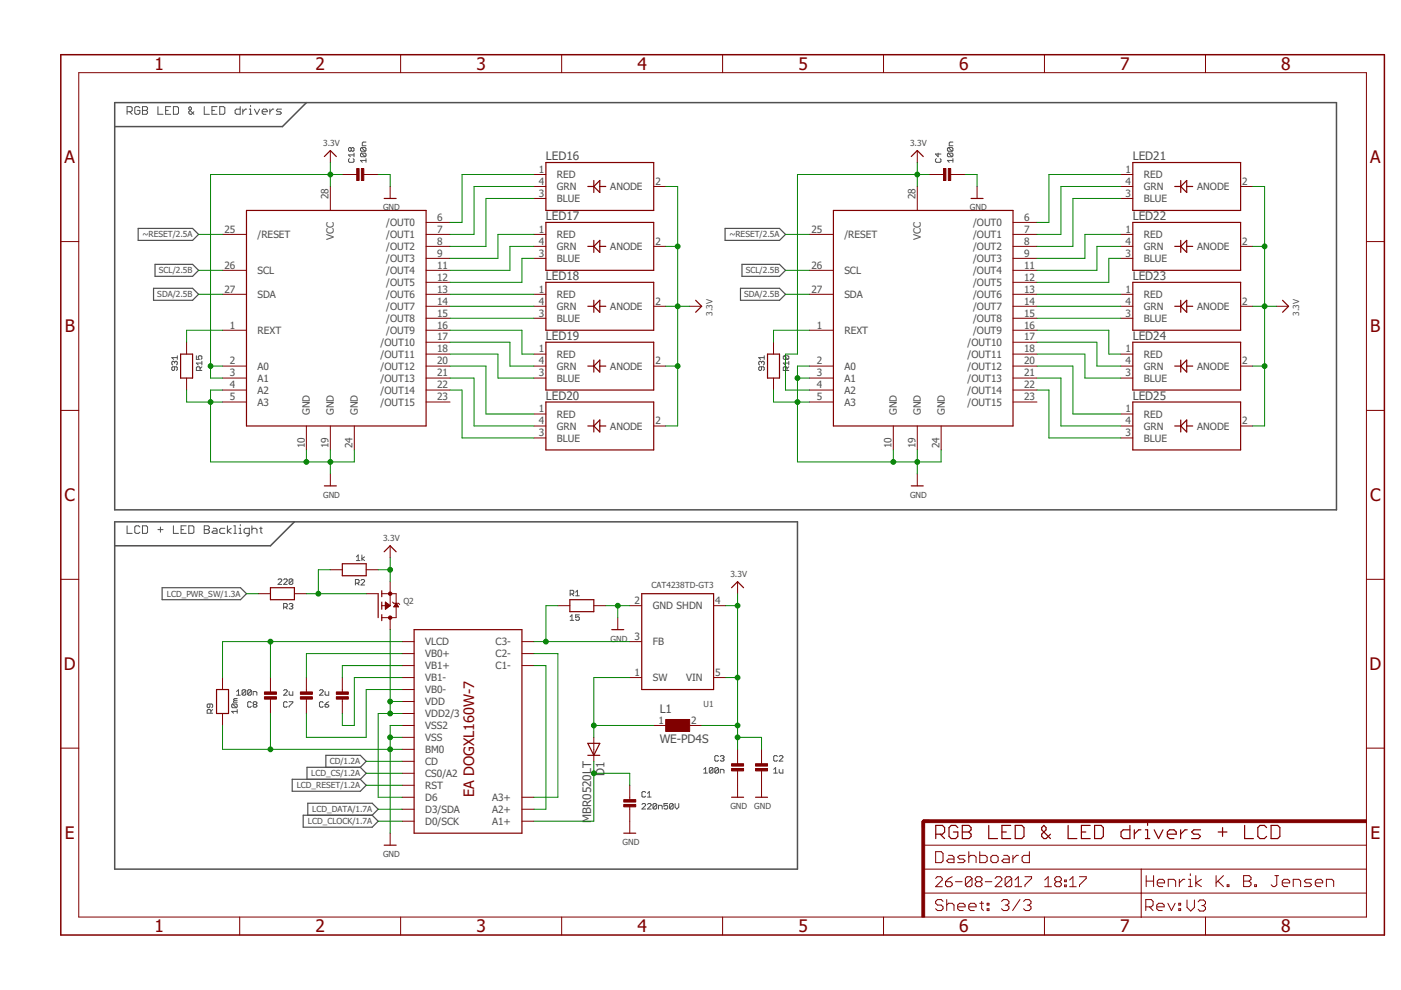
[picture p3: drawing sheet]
<svg xmlns="http://www.w3.org/2000/svg" width="297mm" height="210mm" viewBox="0 0 297 210" stroke-linecap="round" stroke-linejoin="round" font-family="sans-serif">
<path d="M24.3 21.8h259.1v86.3h-259.1zM65 21.8l-5.1 5h-35.6M24.3 110.6h144.8v73.7h-144.8zM62.4 110.6l-5.1 5.1h-33" fill="none" stroke="#505050" stroke-width=".32"/>
<g fill="none" stroke="#505050" stroke-width=".21">
<path d="M26.9 23.7h.8l.3-.3v-.5l-.3-.3h-.8v1.6M27.5 23.7l.5 .5M29.7 22.9l-.3-.3h-.5l-.3 .3v1.1l.3 .2h.5l.3-.2v-.6h-.6M30.2 22.6h.8l.3 .3v.2l-.3 .3 .3 .3v.3l-.3 .2h-.8zM30.2 23.4h.8M33.5 22.6v1.6h1.1M35.1 23.4h.6M36.2 22.6h-1.1v1.6h1.1M36.8 22.6h.8l.2 .3v1.1l-.2 .2h-.8zM41.1 23.7l-.5 .5h-.3l-.3-.2v-.3l.6-.6v-.2l-.3-.3-.3 .3v.2l1.1 1.1M43.3 22.6v1.6h1.1M44.9 23.4h.6"/>
<path d="M46 22.6h-1.1v1.6h1.1M46.6 22.6h.8l.3 .3v1.1l-.3 .2h-.8zM50.9 22.6v1.6h-.8l-.3-.2v-.6l.3-.3h.8M51.5 23.1v1.1M52.3 23.1h-.3l-.5 .6M52.9 24.2h.5M52.9 23.1h.2v1.1M53.1 22.3v.3M53.9 23.1l.6 1.1 .5-1.1M55.6 23.7h1.1v-.3l-.3-.3h-.5l-.3 .3v.6l.3 .2h.5M57.2 23.1v1.1M58 23.1h-.2l-.6 .6"/>
<path d="M59.7 23.1h-.9l-.2 .3 .2 .3h.6l.3 .3-.3 .2h-.8M74.1 33.6l-.2 .2v.4l.2 .2h.8l.2-.2v-.4l-.2-.2M74.5 31.5l-.2-.2-.4 .2v.4l.2 .2 .4-.2M74.5 31.5l.2-.2 .4 .2v.4l-.2 .2-.4-.2M74.5 31.5v.4M75.1 32.5v.7M75.1 32.9h-1.2l.4 .3M76.6 31.3h.8l.2 .2v.4l-.2 .2M76.6 32.5h.8l.2 .2v.3l-.2 .2M76.6 32.5l-.2 .2v.3l.2 .2h.8M76.6 31.3l-.2 .2v.4l.2 .2h.8M76.6 32.5l.8 .7"/>
<path d="M76.6 31.3l.8 .8M77.6 34h-1.2l.4 .4M77.6 33.6v.8M77.6 30.1h-.6l-.2 .2v.6h.8M198.5 33.6l-.2 .2v.4l.2 .2h.8l.2-.2v-.4l-.2-.2M198.9 32.5v.7l-.6-.5h1.2M201.1 32.5l-.2 .2v.3l.2 .2h.7M201.1 32.5h.7l.2 .2v.3l-.2 .2M201.1 31.3l-.2 .2v.4l.2 .2h.7M201.1 31.3h.7l.2 .2v.4l-.2 .2M201.1 32.5l.7 .7M201.1 31.3l.7 .8"/>
<path d="M202 34h-1.1l.4 .4M202 30.1h-.6l-.1 .2v.6h.7M202 33.6v.8M37 77.8v.6l-.2 .1-.4-.1v-.4l.2-.2h.8l.2 .2v.4l-.2 .1M37 76.8l.2-.2 .4 .2v.4l-.2 .2M37 76.8l-.2-.2-.4 .2v.4l.2 .2M37 76.8v.2M37.6 75.4v.8M37.6 75.8h-1.2l.4 .4M41.6 75.4v.8h.6l-.2-.4 .2-.4h.4l.2 .2v.4l-.2 .2M42.4 78.5v-.5l-.2-.2h-.4l-.2 .2v.5h1.2M42.8 77.8l-.4 .3"/>
<path d="M42.8 77h-1.2l.4 .4M42.8 76.6v.8M161.5 77.8v.6l-.2 .1-.4-.1v-.4l.2-.2h.7l.2 .2v.4l-.2 .1M161.5 76.8l-.2-.2-.4 .2v.4l.2 .2M161.5 76.8l.1-.2 .4 .2v.4l-.2 .2M161.5 76.8v.2M162 75.8h-1.1l.4 .4M162 75.4v.8M166.3 75.4l-.2 .2v.4l.2 .2h.7M166.3 75.4h.7l.2 .2v.4l-.2 .2M166.3 75.4l.7 .8M166.9 78.5v-.5l-.2-.2h-.4l-.2 .2v.5h1.1"/>
<path d="M167.2 77h-1.1l.4 .4M167.2 77.8l-.3 .3M167.2 76.6v.8M26.9 111.5v1.6h1.1M29.7 111.7l-.3-.2h-.5l-.3 .2v1.1l.3 .3h.5l.3-.3M30.2 111.5h.8l.3 .2v1.1l-.3 .3h-.8zM33.5 112.3h1.1M34 111.7v1.1M36.8 111.5v1.6h1M38.4 112.3h.5M39.5 111.5h-1.1v1.6h1.1M40 111.5h.9l.2 .2v1.1l-.2 .3h-.9z"/>
<path d="M43.3 111.5h.8l.3 .2v.3l-.3 .3 .3 .3v.2l-.3 .3h-.8zM43.3 112.3h.8M45.2 112h.6l.2 .3v.8h-.8l-.3-.3 .3-.2h.8M47.7 112h-.9l-.2 .3v.5l.2 .3h.9M48.2 111.5v1.6M49 112l-.8 .6 .8 .5M49.6 111.5h.2v1.6M49.6 113.1h.5M50.7 112h.2v1.1M50.7 113.1h.5M50.9 111.2v.3M52.9 113.1h-.9l-.2-.3v-.5l.2-.3h.9v1.4l-.3 .2h-.3"/>
<path d="M53.4 112.3l.3-.3h.5l.3 .3v.8M53.4 111.5v1.6M55 112h.6M55.3 111.7v1.1l.3 .3M75.6 118.1l.3-.4v1.2M75.6 118.9h.7M76.7 117.7v1.2M77.3 118.1l-.6 .3 .6 .5M58.9 122.9l.3-.2h.3l.2 .2v.2l-.8 .8h.8M60.1 122.9l.2-.2h.4l.2 .2v.2l-.8 .8h.8M60.1 128.7h.6l.2-.2v-.4l-.2-.1h-.6v1.1M60.5 128.7l.4 .4"/>
<path d="M61.3 128.1l.2-.1h.4l.2 .1-.2 .4M61.7 128.5h.2M61.9 128.5l.2 .2-.2 .4h-.4l-.2-.2M62.1 122.9l-.2-.2h-.4l-.2 .2v.8M62.1 122.9v.8l-.2 .2h-.4l-.2-.2M62.1 122.9l-.8 .8M75.4 123.7h.5l.2-.2v-.4l-.2-.2h-.5v1.1M75.8 123.7l.3 .3M76.5 123.1l.2-.2h.4l.2 .2v.2l-.8 .7h.8M120.9 130.8l.4-.4v1.1M120.9 131.5h.7M120.9 125.9h.6l.1-.1v-.5l-.1-.1h-.6v1.1"/>
<path d="M121.3 125.9l.3 .4M122 125.6l.4-.4v1.1M122 126.3h.8M122.8 130.4h-.8v.6l.4-.2 .4 .2v.3l-.2 .2h-.4l-.2-.2M44.5 149.3v.6l-.2 .2-.4-.2v-.4l.2-.2h.8l.2 .2v.4l-.2 .2M44.7 151.2v-.6l-.2-.2h-.4l-.2 .2v.6h1.2M45.1 150.4l-.4 .4M49.3 149.3h.8l.2 .2v.4l-.2 .2M49.3 149.3l-.2 .2v.4l.2 .2h.8M49.3 149.3l.8 .8M49.7 148.5l-.2 .4h.8M49.7 148.5h.6"/>
<path d="M50.2 147.4h.7M50.2 146.6l.4-.4v1.2M50.3 150.8h-1.2l.4 .4M50.3 150.4v.8M50.3 148.1h-.6l-.2 .2 .2 .2M52.1 146.4v.8l-.2 .2h-.4l-.2-.2M52.1 146.4l-.2-.2h-.4l-.2 .2v.8M52.1 146.4l-.8 .8M53.3 146.4v.8l-.2 .2h-.4l-.2-.2M53.3 146.4l-.2-.2h-.4l-.2 .2v.8M53.3 149l-.2-.2h-.4l-.2 .2v.8l.2 .1h.4l.2-.1M53.3 146.4l-.8 .8"/>
<path d="M53.7 147.4v-.8h.6l.2 .2v.6M53.9 149.4l-.2-.2 .2-.4h.4l.2 .2-.2 .4M53.9 149.4l-.2 .2 .2 .3h.4l.2-.1-.2-.4M53.9 149.4h.4M60.1 146.4l.2-.2h.4l.2 .2v.2l-.8 .8h.8M60.9 149l-.2-.2h-.4l-.2 .2v.8l.2 .1h.4l.2-.1M61.3 146.6v.6l.2 .2h.6v-.8M61.3 148.8h.8v.2l-.8 .8v.1M67.7 146.4l.2-.2h.4l.2 .2v.2l-.8 .8h.8M68.5 149l-.2-.2h-.4l-.2 .2v.8l.2 .1h.4l.2-.1M68.9 146.6v.6l.2 .2h.6v-.8M68.9 149.4h.6l.2 .4-.2 .1h-.4l-.2-.1z"/>
<path d="M69.7 148.8l-.8 .6M136.1 170.6l.2-.2h.4l.2 .2v.2l-.8 .7h.8M136.9 168l-.2-.2h-.4l-.2 .2v.8l.2 .2h.4l.2-.2M137.3 170.6l.2-.2h.4l.1 .2v.2l-.7 .7h.7M137.3 169h.7M137.3 168.2l.4-.4v1.2M139.2 170.6v.7l-.2 .2h-.4l-.1-.2M139.2 170.6l-.2-.2h-.4l-.1 .2v.7M139.2 170.6l-.7 .7M139.6 171.5v-.7h.6l.2 .1v.6M141.6 170.4h-.8v.5l.4-.1 .4 .1v.4l-.2 .2h-.4l-.2-.2M142.7 170.6v.7l-.2 .2h-.3l-.2-.2"/>
<path d="M142.7 170.6l-.2-.2h-.3l-.2 .2v.7M142.7 170.6l-.7 .7M143.1 170.4v.7l.4 .4 .4-.4v-.7M149.2 163.9h.8M149.2 163.1l.4-.3v1.1M151.2 162.9v.8l-.2 .2h-.4l-.2-.2M151.2 162.9l-.2-.1h-.4l-.2 .1v.8M151.2 162.9l-.8 .8M152.3 162.9v.8l-.2 .2h-.4l-.1-.2M152.3 162.9l-.2-.1h-.4l-.1 .1v.8M152.3 160.4l-.2-.2h-.4l-.1 .2v.8l.1 .2h.4l.2-.2M152.3 162.9l-.7 .8"/>
<path d="M152.7 160.4l.2-.2h.4l.2 .2-.2 .4M152.7 163.9v-.8h.6l.2 .2v.6M153.1 160.8h.2M153.3 160.8l.2 .2-.2 .4h-.4l-.2-.2M164 163.1l.4-.3v1.1M164 163.9h.8M164.8 160.4l-.2-.2h-.4l-.2 .2v.8l.2 .2h.4l.2-.2M165.2 163.1v.6l.2 .2h.6v-.8M165.2 160.4l.2-.2h.4l.2 .2v.2l-.8 .8h.8"/>
</g>
<g fill="none" stroke="#505050" stroke-width=".25">
<path d="M29.3 48.4h11.5l1.3 1.3-1.3 1.3h-11.5zM32.9 56h7.9l1.3 1.3-1.3 1.3h-7.9zM153.7 48.4h11.6l1.2 1.3-1.2 1.3h-11.6zM157.3 56h8l1.2 1.3-1.2 1.3h-8zM32.6 61.1h8.2l1.3 1.3-1.3 1.3h-8.2zM157 61.1h8.3l1.2 1.3-1.2 1.3h-8.3zM34.4 124.6h16.6l1.3 1.3-1.3 1.2h-16.6zM62 165.2h14.4l1.2 1.3-1.2 1.3h-14.4zM64.3 172.8h14.6l1.3 1.3-1.3 1.3h-14.6zM65.3 172.8v-2.5h13.6l1.3 1.3-1.3 1.2M69.1 162.7v-2.6h7.3l1.2 1.3-1.2 1.3M76.4 162.7h-11.3v2.5"/>
<path d="M76.4 162.7l1.2 1.3-1.2 1.2"/>
</g>
<g fill="none" stroke="#800000" stroke-width=".25">
<path d="M68.8 33.2l1.2-1.3 1.3 1.3M115.7 34.5h22.9v10.1h-22.9zM124.6 39.5h1.3M125.9 38.3v2.5M127.2 38.3v2.5l-1.3-1.3zM127.2 39.5h1.2M193.2 33.2l1.3-1.3 1.2 1.3M240.2 34.5h22.8v10.1h-22.8zM249.1 39.5h1.2M250.3 38.3v2.5M251.6 39.5h1.3M251.6 38.3v2.5l-1.3-1.3z"/>
<path d="M52.3 44.6h38v45.7h-38zM81.4 42.1h2.6M115.7 47.2h22.9v10.1h-22.9zM115.7 59.9h22.9v10.1h-22.9zM124.6 52.2h1.3M125.9 51v2.5M125.9 52.2l1.3-1.2v2.5zM127.2 52.2h1.2M176.7 44.6h38.1v45.7h-38.1zM205.9 42.1h2.5M240.2 47.2h22.8v10.1h-22.8zM240.2 59.9h22.8v10.1h-22.8z"/>
<path d="M249.1 52.2h1.2M250.3 51v2.5M250.3 52.2l1.3-1.2v2.5zM251.6 52.2h1.3M38.3 75.1h2.5v5.1h-2.5zM115.7 72.6h22.9v10.1h-22.9zM124.6 64.9h1.3M124.6 77.6h1.3M125.9 63.7v2.5M125.9 76.3v2.6M125.9 64.9l1.3-1.2v2.5zM125.9 77.6l1.3-1.3v2.6z"/>
<path d="M127.2 64.9h1.2M127.2 77.6h1.2M147.5 63.7l1.3 1.2-1.3 1.3M162.7 75.1h2.6v5.1h-2.6zM240.2 72.6h22.8v10.1h-22.8zM249.1 64.9h1.2M249.1 77.6h1.2M250.3 63.7v2.5M250.3 76.3v2.6M250.3 64.9l1.3-1.2v2.5zM250.3 77.6l1.3-1.3v2.6zM251.6 64.9h1.3"/>
<path d="M251.6 77.6h1.3M271.9 63.7l1.3 1.2-1.3 1.3M115.7 85.2h22.9v10.2h-22.9zM124.6 90.3h1.3M125.9 89v2.6M125.9 90.3l1.3-1.3v2.6zM127.2 90.3h1.2M240.2 85.2h22.8v10.2h-22.8zM249.1 90.3h1.2M250.3 89v2.6M250.3 90.3l1.3-1.3v2.6zM251.6 90.3h1.3"/>
<path d="M68.8 103h2.5M72.6 119.5h5v2.6h-5zM81.4 117l1.3-1.3 1.3 1.3M193.2 103h2.5M57.3 124.6h5.1v2.5h-5.1zM80.2 125.9v5.1M80.9 125.2v1.3M80.9 127.7v1.5M80.9 130.3v1.3M87.8 133.5h22.9v43.2h-22.9zM120.8 127.1h5.1v2.6h-5.1zM129.7 133.5h2.5"/>
<path d="M136.1 125.9h15.2v20.3h-15.2zM155.1 124.6l1.3-1.3 1.2 1.3M45.9 146.2h2.6v5.1h-2.6zM124.6 157.6h2.6l-1.3 2.5zM81.4 179.2h2.6M124.6 160.1h2.6M132.2 176.7h2.6M155.1 169h2.5M160.2 169h2.5M198.4 176.9h1.4l.5-.5v-.9l-.5-.5h-1.4v2.8M199.3 176.9l1 .9M203.1 175.5l-.5-.5h-.9l-.5 .5v1.8l.5 .5h.9l.5-.5v-.9h-1"/>
<path d="M204 175h1.4l.5 .5v.4l-.5 .5 .5 .5v.4l-.5 .5h-1.4zM204 176.4h1.4M209.6 175v2.8h1.9M212.4 176.4h1M214.3 175h-1.9v2.8h1.9M215.2 175h1.4l.5 .5v1.8l-.5 .5h-1.4zM222.7 176.9l-.9 .9h-.5l-.4-.5v-.4l.9-1v-.4l-.5-.5-.4 .5v.4l1.8 1.9M226.5 175v2.8h1.8M229.3 176.4h.9M231.1 175h-1.8v2.8h1.8M232.1 175h1.4l.4 .5v1.8l-.4 .5h-1.4zM239.6 175v2.8h-1.5l-.4-.5v-.9l.4-.5h1.5"/>
<path d="M240.5 175.9v1.9M241.9 175.9h-.5l-.9 1M242.8 177.8h1M242.8 175.9h.5v1.9M243.3 174.5v.5M244.7 175.9l.9 1.9 1-1.9M247.5 176.9h1.9v-.5l-.5-.5h-.9l-.5 .5v.9l.5 .5h.9M250.3 175.9v1.9M251.7 175.9h-.5l-.9 1M254.5 175.9h-1.4l-.5 .5 .5 .5h1l.4 .4-.4 .5h-1.5M258.3 176.4h1.8M259.2 175.5v1.8"/>
<path d="M263.9 175v2.8h1.8M268.5 175.5l-.4-.5h-1l-.4 .5v1.8l.4 .5h1l.4-.5M269.5 175h1.4l.5 .5v1.8l-.5 .5h-1.4z"/>
</g>
<g fill="none" stroke="#800000" stroke-width=".21">
<path d="M16.7 15.4h273v179h-273zM50.8 11.6v3.8M84.9 11.6v3.8M119.1 11.6v3.8M153.2 11.6v3.8M187.3 11.6v3.8M221.4 11.6v3.8M255.6 11.6v3.8M70 31.9v2.6M70 39.5v5.1M72.6 37h3.3M76.9 37h3.3"/>
<path d="M82.7 39.5v2.6M113.2 37h2.5M113.2 39.5h2.5M138.6 39.5h2.5M194.5 31.9v2.6M194.5 39.5v5.1M197 37h3.3M201.3 37h3.3M207.2 39.5v2.6M237.6 37h2.6M237.6 39.5h2.6M263 39.5h2.6"/>
<path d="M12.9 51.2h3.8M47.2 49.7h5.1M47.2 57.3h5.1M90.3 49.7h5.1M90.3 57.3h5.1M90.3 47.2h5.1M90.3 52.2h5.1M90.3 54.8h5.1M90.3 59.9h5.1M113.2 49.7h2.5M113.2 52.2h2.5M113.2 54.8h2.5"/>
<path d="M113.2 42.1h2.5M138.6 52.2h2.5M171.6 49.7h5.1M171.6 57.3h5.1M214.8 49.7h5.1M214.8 57.3h5.1M214.8 47.2h5.1M214.8 52.2h5.1M214.8 54.8h5.1M214.8 59.9h5.1M237.6 49.7h2.6M237.6 52.2h2.6"/>
<path d="M237.6 54.8h2.6M237.6 42.1h2.6M263 52.2h2.6M289.7 51.2h3.8M39.6 72.6v2.5M47.2 62.4h5.1M47.2 70h5.1M47.2 77.6h5.1M90.3 62.4h5.1M90.3 70h5.1M90.3 77.6h5.1M90.3 64.9h5.1"/>
<path d="M90.3 67.5h5.1M90.3 72.6h5.1M90.3 75.1h5.1M113.2 62.4h2.5M113.2 77.6h2.5M113.2 64.9h2.5M113.2 67.5h2.5M113.2 75.1h2.5M138.6 77.6h2.5M138.6 64.9h2.5M146.2 64.9h2.6M164 72.6v2.5"/>
<path d="M171.6 62.4h5.1M171.6 70h5.1M171.6 77.6h5.1M214.8 62.4h5.1M214.8 70h5.1M214.8 77.6h5.1M214.8 64.9h5.1M214.8 67.5h5.1M214.8 72.6h5.1M214.8 75.1h5.1M237.6 62.4h2.6M237.6 77.6h2.6"/>
<path d="M237.6 64.9h2.6M237.6 67.5h2.6M237.6 75.1h2.6M263 77.6h2.6M263 64.9h2.6M270.7 64.9h2.5M12.9 87h3.8M39.6 80.2v2.5M47.2 80.2h5.1M47.2 82.7h5.1M47.2 85.2h5.1M65 90.3v5.1"/>
<path d="M70 90.3v5.1M75.1 90.3v5.1M90.3 80.2h5.1M90.3 82.7h5.1M90.3 85.2h5.1M113.2 80.2h2.5M113.2 87.8h2.5M113.2 90.3h2.5M113.2 92.9h2.5M138.6 90.3h2.5M164 80.2v2.5M171.6 80.2h5.1"/>
<path d="M171.6 82.7h5.1M171.6 85.2h5.1M189.4 90.3v5.1M194.5 90.3v5.1M199.5 90.3v5.1M214.8 80.2h5.1M214.8 82.7h5.1M214.8 85.2h5.1M237.6 80.2h2.6M237.6 87.8h2.6M237.6 90.3h2.6M237.6 92.9h2.6"/>
<path d="M263 90.3h2.6M289.7 87h3.8M70 100.5v2.5M82.7 115.7v2.6M194.5 100.5v2.5M12.9 122.8h3.8M54.8 125.9h2.5M62.4 125.9h2.6M70 120.8h2.6M77.6 125.9h2.6M77.6 120.8h2.6M80.9 128.4h1.8"/>
<path d="M80.9 125.9h3.1v5.1h-3.1M81.7 128.7h.6M81.7 128.6h.8M81.7 128.5h1M81.7 128.3h.9M81.7 128.2h.8M81.7 128.1h.6M81.7 128h.4M81.7 127.7l1 .7-1 .8zM81.7 129.1h.2M81.7 128.9h.3M81.7 128.8h.5"/>
<path d="M81.7 127.9h.3M81.7 127.7h.1M82.7 123.3v5.1M82.7 131v2.5M83.2 127.7l.3 .2h1l.3 .3M83.5 128.6h1M83.6 128.5h.8M83.7 128.3h.6M83.8 128.2h.4M83.9 128.1h.2M83.9 128h.2M84 127.9l.5 .8h-1z"/>
<path d="M85.3 136h2.5M85.3 138.6h2.5M110.7 136h2.5M110.7 138.6h2.5M118.3 128.4h2.5M125.9 128.4h2.5M131 131v2.5M133.5 128.4h2.6M133.5 136h2.6M151.3 128.4h2.5M156.4 123.3v2.6M289.7 122.8h3.8"/>
<path d="M12.9 158.6h3.8M47.2 143.7v2.5M47.2 151.3v2.5M57.3 143.7v3.3M57.3 148v3.3M65 143.7v3.3M65 148v3.3M72.6 143.7v3.3M72.6 148v3.3M85.3 143.7h2.5M85.3 158.9h2.5M85.3 156.3h2.5"/>
<path d="M85.3 153.8h2.5M85.3 151.3h2.5M85.3 148.7h2.5M85.3 146.2h2.5M85.3 141.1h2.5M110.7 141.1h2.5M125.9 156.3v5.1M133.5 143.7h2.6M138.6 153.8h2.5M146.2 153.8h2.6M151.3 143.7h2.5M156.4 158.9v3.3"/>
<path d="M161.5 158.9v3.3M289.7 158.6h3.8M82.7 176.7v2.5M85.3 174.1h2.5M85.3 171.6h2.5M85.3 169h2.5M85.3 166.5h2.5M85.3 164h2.5M85.3 161.4h2.5M110.7 174.1h2.5M110.7 171.6h2.5M110.7 169h2.5"/>
<path d="M133.5 166.5v3.3M133.5 170.8v5.9M156.4 163.2v5.8M161.5 163.2v5.8M195.7 179.2h94M50.8 194.4v3.8M84.9 194.4v3.8M119.1 194.4v3.8M153.2 194.4v3.8M187.3 194.4v3.8M195.7 189.4h94M195.7 184.3h94"/>
<path d="M198.4 180.6h1.2l.3 .4v1.5l-.3 .4h-1.2zM198.4 186.2l.3-.3h.7l.4 .3v.4l-1.4 1.4h1.4M199.9 191.1l-.3-.4h-.8l-.4 .4v.4l.4 .4h.8l.3 .4v.4l-.3 .4h-.8l-.4-.4M200.5 186.9h1l.4 .4v.3l-.4 .4h-.7l-.3-.4zM200.7 191.9l.4-.4h.8l.4 .4v1.2M200.7 190.7v2.4M201.1 181.4h.8l.4 .3v1.2h-1.2l-.4-.4 .4-.4h1.2M201.9 185.9l-.7 .3-.7 .7M202.6 186.9h1.4M203.1 192.3h1.5v-.4l-.4-.4h-.7l-.4 .4v.8l.4 .4h.7M204.6 181.4h-1.1l-.4 .3 .4 .4h.7l.4 .4-.4 .4h-1.1M205.4 181.7l.4-.3h.8l.3 .3v1.2"/>
<path d="M205.4 180.6v2.3M205.4 192.3h1.5v-.4l-.3-.4h-.8l-.4 .4v.8l.4 .4h.8M206.1 186.2v1.4l-.4 .4h-.7l-.3-.4M206.1 186.2l-.4-.3h-.7l-.3 .3v1.4M206.1 186.2l-1.4 1.4M207.1 186.9l-.3 .4v.3l.3 .4h.7l.4-.4v-.3l-.4-.4M207.1 186.9l-.3-.3v-.4l.3-.3h.7l.4 .3v.4l-.4 .3M207.1 186.9h.7M207.7 180.6v2.3h1.2l.4-.4v-.8l-.4-.3h-1.2M207.7 191.5h.8M208.1 191.1v1.6l.4 .4M208.9 186.9h1.4"/>
<path d="M209.3 191.5h.4v.4h-.4zM209.3 192.7h.4v.4h-.4zM210.5 181.4h.7l.4 .3v.8l-.4 .4h-.7l-.4-.4v-.8zM211 186.2l.3-.3h.7l.4 .3v.4l-1.4 1.4h1.4M212.3 191.1l.4-.4h.8l.4 .4v.4l-.4 .4M212.8 181.4h.8l.4 .3v1.2h-1.2l-.4-.4 .4-.4h1.2M213.1 191.9h.4M213.5 191.9l.4 .4v.4l-.4 .4h-.8l-.4-.4M214.5 186.2v1.4l-.3 .4h-.8l-.3-.4M214.5 186.2l-.3-.3h-.8l-.3 .3v1.4M214.5 186.2l-1.4 1.4M214.8 181.4v1.5"/>
<path d="M215.2 188h1.4M215.2 186.6l.7-.7v2.1M215.9 181.4h-.4l-.7 .7M216.2 190.7l-1.5 2.4M217 191.1l.4-.4h.8l.4 .4v.4l-.4 .4M217.3 185.9h1.4v.3l-1.4 1.4v.4M217.8 191.9h.4M218.2 191.9l.4 .4v.4l-.4 .4h-.8l-.4-.4M218.2 180.6v2.3h-1.1l-.4-.4v-.8l.4-.3h1.1M221.4 194.4v3.8M221.5 188h1.4M221.5 186.6l.7-.7v2.1"/>
<path d="M224 186.9l-.4 .4v.3l.4 .4h.7l.3-.4v-.3l-.3-.4M224 186.9l-.4-.3v-.4l.4-.3h.7l.3 .3v.4l-.3 .3M224 186.9h.7M225.7 187.6h.4v.4h-.4zM225.7 186.6h.4v.3h-.4zM226.8 188h1.4M226.8 186.6l.7-.7v2.1M228.9 185.9h1.4v.3l-1.4 1.4v.4M242 184.3v10.2M242.9 192.3h1.2l.4-.4v-.8l-.4-.4h-1.2v2.4M243 185.7v2.3M243 186.8h1.6"/>
<path d="M243.7 192.3l.8 .8M244.6 185.7v2.3M245.3 192.3h1.5v-.4l-.4-.4h-.7l-.4 .4v.8l.4 .4h.7M245.4 187.2h1.5v-.4l-.4-.4h-.8l-.3 .4v.8l.3 .4h.8M247.6 191.5l.8 1.6 .8-1.6M247.7 188v-1.6h1.2l.4 .4v1.2M249.9 191.5h.4v.4h-.4zM249.9 192.7h.4v.4h-.4zM250 186.4v1.6M251.2 186.4h-.4l-.8 .8M251.7 190.8v1.6l.8 .8 .7-.8v-1.6M252 188h.8"/>
<path d="M252 186.4h.4v1.6M252.4 185.3v.4M253.5 185.7v2.3M254 191.2l.4-.4h.8l.4 .4v.4l-.4 .4M254.7 186.4l-1.2 .8 1.2 .8M254.8 192h.4M255.2 192l.4 .4v.4l-.4 .4h-.8l-.4-.4M255.6 194.4v3.8M257.8 185.7v2.3M258.2 186.8l1.2 1.2M259.4 185.7l-1.6 1.5M260.2 187.6h.4v.4h-.4z"/>
<path d="M263.7 186.8h1.1M263.7 185.7h1.1l.4 .3v.4l-.4 .4 .4 .4v.4l-.4 .4h-1.1zM266 187.6h.4v.4h-.4zM270.3 185.7h.8M270.7 185.7v1.9l-.4 .4h-.4l-.4-.4M271.9 187.2h1.5v-.4l-.4-.4h-.8l-.3 .4v.8l.3 .4h.8M274.2 188v-1.6h1.2l.4 .4v1.2M278.1 186.4h-1.2l-.4 .4 .4 .4h.8l.4 .4-.4 .4h-1.2M278.9 187.2h1.5v-.4l-.3-.4h-.8l-.4 .4v.8l.4 .4h.8M281.2 188v-1.6h1.2l.4 .4v1.2"/>
</g>
<g fill="#800000" stroke="#800000" stroke-width=".21">
<path d="M132.2 170.6h2.6v.5h-2.6z"/>
<path d="M132.2 169.5h2.6v.6h-2.6z"/>
<path d="M141.1 152.5h5.1v2.6h-5.1z"/>
<path d="M160.2 162.9h2.5v.5h-2.5z"/>
<path d="M160.2 161.9h2.5v.5h-2.5z"/>
<path d="M155.1 162.9h2.5v.5h-2.5z"/>
<path d="M155.1 161.9h2.5v.5h-2.5z"/>
<path d="M71.3 146.7h2.6v.5h-2.6z"/>
<path d="M71.3 147.7h2.6v.5h-2.6z"/>
<path d="M63.7 146.7h2.5v.5h-2.5z"/>
<path d="M63.7 147.7h2.5v.5h-2.5z"/>
<path d="M56.1 146.7h2.5v.5h-2.5z"/>
<path d="M56.1 147.7h2.5v.5h-2.5z"/>
<path d="M76.6 35.7h.5v2.6h-.5z"/>
<path d="M75.6 35.7h.5v2.6h-.5z"/>
<path d="M201.1 35.7h.5v2.6h-.5z"/>
<path d="M200 35.7h.6v2.6h-.6z"/>
<path d="M195.5 174.1h.5v20.3h-.5z"/>
<path d="M195.7 173.8h94v.6h-94z"/>
</g>
<g fill="#800000" stroke="#800000" stroke-width=".21">
<circle cx="82.7" cy="125.9" r=".36"/>
<circle cx="82.7" cy="131" r=".36"/>
</g>
<path d="M197 174.1h-1.3v1.3" fill="none" stroke="#800000" stroke-width=".61"/>
<path d="M12.9 11.6h280.6v186.6h-280.6z" fill="none" stroke="#800000" stroke-width=".32"/>
<g fill="none" stroke="#008000" stroke-width=".21">
<path d="M70 34.5v5M72.6 37h-28v43.2h2.6M80.2 37h2.5v2.5M113.2 37h-15.2v10.2h-2.6M113.2 39.5h-12.7v10.2h-5.1M141.1 39.5h2.6v50.8h-2.6M194.5 34.5v5M197 37h-27.9v38.1h-2.6v7.6h5.1M204.6 37h2.6v2.5M237.6 37h-15.2v10.2h-2.5M237.6 39.5h-12.7v10.2h-5M265.6 39.5h2.5v50.8h-2.5"/>
<path d="M42.1 57.3h5.1M42.1 49.7h5.1M113.2 42.1h-10.2v10.1h-7.6M113.2 52.2h-5.1v5.1h-12.7M113.2 49.7h-7.6v5.1h-10.2M113.2 54.8h-2.5v5.1h-15.3M141.1 52.2h2.6M166.5 57.3h5.1M166.5 49.7h5.1M237.6 42.1h-10.1v10.1h-7.6M237.6 52.2h-5v5.1h-12.7M237.6 49.7h-7.6v5.1h-10.1"/>
<path d="M237.6 54.8h-2.5v5.1h-15.2M265.6 52.2h2.5M42.1 62.4h5.1M44.6 77.6h2.6M47.2 70h-7.6v2.6M95.4 77.6h7.6v10.2h10.2M95.4 72.6h12.7v5h5.1M95.4 75.1h10.2v5.1h7.6M95.4 64.9h17.8M95.4 70h15.3v5.1h2.5M95.4 62.4h17.8M95.4 67.5h17.8"/>
<path d="M141.1 77.6h2.6M141.1 64.9h5.1M166.5 62.4h5.1M171.6 77.6h-2.5v20.3h30.4v-2.5M171.6 70h-7.6v2.6M219.9 77.6h7.6v10.2h10.1M219.9 72.6h12.7v5h5M219.9 75.1h10.1v5.1h7.6M219.9 64.9h17.7M219.9 70h15.2v5.1h2.5M219.9 62.4h17.7M219.9 67.5h17.7"/>
<path d="M265.6 77.6h2.5M265.6 64.9h5.1M39.6 82.7v2.5h7.6M47.2 82.7h-2.6v15.2h30.5v-2.5M65 95.4v2.5M70 95.4v5.1M95.4 82.7h2.6v10.2h15.2M95.4 80.2h5.1v10.1h12.7M164 82.7v2.5h7.6M169.1 80.2h2.5M189.4 95.4v2.5M194.5 95.4v5.1"/>
<path d="M219.9 82.7h2.5v10.2h15.2M219.9 80.2h5v10.1h12.7M82.7 118.3v5M52.3 125.9h2.5M57.3 136v7.7M65 125.9h12.6M70 120.8h-2.5v5.1M80.2 120.8h2.5M82.7 133.5v17.8M85.3 136h-38.1v7.7M85.3 138.6h-20.3v5.1M113.2 136h20.3"/>
<path d="M113.2 138.6h5.1v30.4h-5.1M118.3 128.4h-2.6v7.6M128.4 128.4h5.1M131 128.4v2.6M153.8 128.4h2.6M156.4 125.9v33M47.2 153.8v5.1h38.1M57.3 151.3v7.6M82.7 156.3h2.6M82.7 148.7h2.6M85.3 146.2h-7.7v10.1h-12.6v-5M85.3 153.8h-2.6v22.9"/>
<path d="M85.3 143.7h-10.2v10.1h-2.5v-2.5M85.3 141.1h-12.7v2.6M85.3 151.3h-5.1v17.7h5.1M113.2 141.1h2.5v30.5h-2.5M125.9 153.8h12.7M133.5 143.7h-7.6v12.6M148.8 153.8h7.6M153.8 143.7h2.6M156.4 156.3h5.1v2.6M77.6 164h7.7M77.6 161.4h7.7M77.6 166.5h7.7"/>
<path d="M80.2 174.1h5.1M80.2 171.6h5.1M125.9 161.4v12.7h-12.7M125.9 164h7.6v2.5"/>
</g>
<g fill="#008000" stroke="#008000" stroke-width=".21">
<circle cx="131" cy="128.4" r=".51"/>
<circle cx="82.7" cy="156.3" r=".51"/>
<circle cx="82.7" cy="158.9" r=".51"/>
<circle cx="57.3" cy="158.9" r=".51"/>
<circle cx="70" cy="97.9" r=".51"/>
<circle cx="65" cy="97.9" r=".51"/>
<circle cx="44.6" cy="85.2" r=".51"/>
<circle cx="194.5" cy="97.9" r=".51"/>
<circle cx="189.4" cy="97.9" r=".51"/>
<circle cx="169.1" cy="85.2" r=".51"/>
<circle cx="169.1" cy="80.2" r=".51"/>
<circle cx="115.7" cy="136" r=".51"/>
<circle cx="125.9" cy="164" r=".51"/>
<circle cx="125.9" cy="153.8" r=".51"/>
<circle cx="156.4" cy="143.7" r=".51"/>
<circle cx="156.4" cy="153.8" r=".51"/>
<circle cx="156.4" cy="156.3" r=".51"/>
<circle cx="156.4" cy="128.4" r=".51"/>
<circle cx="70" cy="37" r=".51"/>
<circle cx="44.6" cy="77.6" r=".51"/>
<circle cx="143.7" cy="64.9" r=".51"/>
<circle cx="143.7" cy="77.6" r=".51"/>
<circle cx="143.7" cy="52.2" r=".51"/>
<circle cx="82.7" cy="120.8" r=".51"/>
<circle cx="194.5" cy="37" r=".51"/>
<circle cx="268.1" cy="64.9" r=".51"/>
<circle cx="268.1" cy="77.6" r=".51"/>
<circle cx="268.1" cy="52.2" r=".51"/>
<circle cx="57.3" cy="136" r=".51"/>
<circle cx="82.7" cy="151.3" r=".51"/>
<circle cx="82.7" cy="148.7" r=".51"/>
<circle cx="67.5" cy="125.9" r=".51"/>
</g>
<g font-size="3.7" fill="#800000">
<text x="32.8" y="14.8">1</text>
<text x="66.9" y="14.8">2</text>
<text x="101" y="14.8">3</text>
<text x="135.1" y="14.8">4</text>
<text x="169.3" y="14.8">5</text>
<text x="203.4" y="14.8">6</text>
<text x="237.5" y="14.8">7</text>
<text x="271.6" y="14.8">8</text>
<text x="13.7" y="34.6">A</text>
<text x="290.5" y="34.6">A</text>
<text x="13.7" y="70.4">B</text>
<text x="290.5" y="70.4">B</text>
<text x="13.7" y="106.2">C</text>
<text x="290.5" y="106.2">C</text>
<text x="13.5" y="142">D</text>
<text x="290.4" y="142">D</text>
<text x="13.8" y="177.8">E</text>
<text x="290.6" y="177.8">E</text>
<text x="32.8" y="197.6">1</text>
<text x="66.9" y="197.6">2</text>
<text x="101" y="197.6">3</text>
<text x="135.1" y="197.6">4</text>
<text x="169.3" y="197.6">5</text>
<text x="203.4" y="197.6">6</text>
<text x="237.5" y="197.6">7</text>
<text x="271.6" y="197.6">8</text>
</g>
<text font-size="3.1" fill="#800000" x="100.5" y="169" transform="rotate(-90 100.5 169)">EA DOGXL160W-7</text>
<g font-size="2.5" fill="#505050">
<text x="115.7" y="34">LED16</text>
<text x="240.2" y="34">LED21</text>
<text x="115.7" y="46.6">LED17</text>
<text x="240.2" y="46.6">LED22</text>
<text x="115.7" y="59.3">LED18</text>
<text x="240.2" y="59.3">LED23</text>
<text x="115.7" y="72">LED19</text>
<text x="240.2" y="72">LED24</text>
<text x="115.7" y="84.7">LED20</text>
<text x="240.2" y="84.7">LED25</text>
<text x="139.9" y="151.3">L1</text>
<text x="139.9" y="157.6">WE-PD4S</text>
<text x="128.2" y="164.5" transform="rotate(-90 128.2 164.5)">D1</text>
<text x="125.4" y="174.5" transform="rotate(-90 125.4 174.5)">MBR0520LT</text>
</g>
<g font-size="2.1" fill="#505050">
<text x="114.2" y="36.6">1</text>
<text x="114.2" y="39.2">4</text>
<text x="114.2" y="41.7">3</text>
<text x="118.1" y="37.8">RED</text>
<text x="118.1" y="40.3">GRN</text>
<text x="129.4" y="40.3">ANODE</text>
<text x="139" y="39.2">2</text>
<text x="238.7" y="36.6">1</text>
<text x="238.7" y="39.2">4</text>
<text x="238.7" y="41.7">3</text>
<text x="242.5" y="37.8">RED</text>
<text x="242.5" y="40.3">GRN</text>
<text x="253.8" y="40.3">ANODE</text>
<text x="263.4" y="39.2">2</text>
<text x="69.7" y="42.3" transform="rotate(-90 69.7 42.3)">28</text>
<text x="81.9" y="47.9">/OUT0</text>
<text x="92.7" y="46.8">6</text>
<text x="118.1" y="42.8">BLUE</text>
<text x="194.1" y="42.3" transform="rotate(-90 194.1 42.3)">28</text>
<text x="206.3" y="47.9">/OUT0</text>
<text x="217.1" y="46.8">6</text>
<text x="242.5" y="42.8">BLUE</text>
<text x="47.6" y="49.3">25</text>
<text x="54.6" y="50.5">/RESET</text>
<text x="70.8" y="50.8" transform="rotate(-90 70.8 50.8)">VCC</text>
<text x="81.9" y="50.5">/OUT1</text>
<text x="81.9" y="53">/OUT2</text>
<text x="92.7" y="49.3">7</text>
<text x="92.7" y="51.9">8</text>
<text x="114.2" y="49.3">1</text>
<text x="114.2" y="51.9">4</text>
<text x="118.1" y="50.5">RED</text>
<text x="118.1" y="53">GRN</text>
<text x="129.4" y="53">ANODE</text>
<text x="139" y="51.9">2</text>
<text x="172" y="49.3">25</text>
<text x="179" y="50.5">/RESET</text>
<text x="195.2" y="50.8" transform="rotate(-90 195.2 50.8)">VCC</text>
<text x="206.3" y="50.5">/OUT1</text>
<text x="206.3" y="53">/OUT2</text>
<text x="217.1" y="49.3">7</text>
<text x="217.1" y="51.9">8</text>
<text x="238.7" y="49.3">1</text>
<text x="238.7" y="51.9">4</text>
<text x="242.5" y="50.5">RED</text>
<text x="242.5" y="53">GRN</text>
<text x="253.8" y="53">ANODE</text>
<text x="263.4" y="51.9">2</text>
<text x="47.6" y="57">26</text>
<text x="54.6" y="58.1">SCL</text>
<text x="81.9" y="55.5">/OUT3</text>
<text x="81.9" y="58.1">/OUT4</text>
<text x="92.7" y="54.4">9</text>
<text x="92.7" y="57">11</text>
<text x="92.7" y="59.5">12</text>
<text x="114.2" y="54.4">3</text>
<text x="118.1" y="55.5">BLUE</text>
<text x="172" y="57">26</text>
<text x="179" y="58.1">SCL</text>
<text x="206.3" y="55.5">/OUT3</text>
<text x="206.3" y="58.1">/OUT4</text>
<text x="217.1" y="54.4">9</text>
<text x="217.1" y="57">11</text>
<text x="217.1" y="59.5">12</text>
<text x="238.7" y="54.4">3</text>
<text x="242.5" y="55.5">BLUE</text>
<text x="47.6" y="62">27</text>
<text x="54.6" y="63.2">SDA</text>
<text x="81.9" y="60.6">/OUT5</text>
<text x="81.9" y="63.2">/OUT6</text>
<text x="81.9" y="65.7">/OUT7</text>
<text x="92.7" y="62">13</text>
<text x="92.7" y="64.6">14</text>
<text x="114.2" y="62">1</text>
<text x="114.2" y="64.6">4</text>
<text x="118.1" y="63.2">RED</text>
<text x="118.1" y="65.7">GRN</text>
<text x="129.4" y="65.7">ANODE</text>
<text x="139" y="64.6">2</text>
<text x="172" y="62">27</text>
<text x="179" y="63.2">SDA</text>
<text x="206.3" y="60.6">/OUT5</text>
<text x="206.3" y="63.2">/OUT6</text>
<text x="206.3" y="65.7">/OUT7</text>
<text x="217.1" y="62">13</text>
<text x="217.1" y="64.6">14</text>
<text x="238.7" y="62">1</text>
<text x="238.7" y="64.6">4</text>
<text x="242.5" y="63.2">RED</text>
<text x="242.5" y="65.7">GRN</text>
<text x="253.8" y="65.7">ANODE</text>
<text x="263.4" y="64.6">2</text>
<text x="48.8" y="69.7">1</text>
<text x="54.6" y="70.8">REXT</text>
<text x="81.9" y="68.2">/OUT8</text>
<text x="81.9" y="70.8">/OUT9</text>
<text x="92.7" y="67.1">15</text>
<text x="92.7" y="69.7">16</text>
<text x="114.2" y="67.1">3</text>
<text x="118.1" y="68.2">BLUE</text>
<text x="173.2" y="69.7">1</text>
<text x="179" y="70.8">REXT</text>
<text x="206.3" y="68.2">/OUT8</text>
<text x="206.3" y="70.8">/OUT9</text>
<text x="217.1" y="67.1">15</text>
<text x="217.1" y="69.7">16</text>
<text x="238.7" y="67.1">3</text>
<text x="242.5" y="68.2">BLUE</text>
<text x="48.8" y="77.3">2</text>
<text x="80.7" y="73.3">/OUT10</text>
<text x="80.7" y="75.9">/OUT11</text>
<text x="92.7" y="72.2">17</text>
<text x="92.7" y="74.7">18</text>
<text x="92.7" y="77.3">20</text>
<text x="114.2" y="74.7">1</text>
<text x="114.2" y="77.3">4</text>
<text x="118.1" y="75.9">RED</text>
<text x="139" y="77.3">2</text>
<text x="173.2" y="77.3">2</text>
<text x="205.1" y="73.3">/OUT10</text>
<text x="205.1" y="75.9">/OUT11</text>
<text x="217.1" y="72.2">17</text>
<text x="217.1" y="74.7">18</text>
<text x="217.1" y="77.3">20</text>
<text x="238.7" y="74.7">1</text>
<text x="238.7" y="77.3">4</text>
<text x="242.5" y="75.9">RED</text>
<text x="263.4" y="77.3">2</text>
<text x="48.8" y="79.8">3</text>
<text x="48.8" y="82.4">4</text>
<text x="54.6" y="78.4">A0</text>
<text x="54.6" y="80.9">A1</text>
<text x="54.6" y="83.5">A2</text>
<text x="80.7" y="78.4">/OUT12</text>
<text x="80.7" y="80.9">/OUT13</text>
<text x="80.7" y="83.5">/OUT14</text>
<text x="92.7" y="79.8">21</text>
<text x="92.7" y="82.4">22</text>
<text x="114.2" y="79.8">3</text>
<text x="118.1" y="78.4">GRN</text>
<text x="118.1" y="80.9">BLUE</text>
<text x="129.4" y="78.4">ANODE</text>
<text x="173.2" y="79.8">3</text>
<text x="173.2" y="82.4">4</text>
<text x="179" y="78.4">A0</text>
<text x="179" y="80.9">A1</text>
<text x="179" y="83.5">A2</text>
<text x="205.1" y="78.4">/OUT12</text>
<text x="205.1" y="80.9">/OUT13</text>
<text x="205.1" y="83.5">/OUT14</text>
<text x="217.1" y="79.8">21</text>
<text x="217.1" y="82.4">22</text>
<text x="238.7" y="79.8">3</text>
<text x="242.5" y="78.4">GRN</text>
<text x="242.5" y="80.9">BLUE</text>
<text x="253.8" y="78.4">ANODE</text>
<text x="48.8" y="84.9">5</text>
<text x="54.6" y="86">A3</text>
<text x="65.7" y="88" transform="rotate(-90 65.7 88)">GND</text>
<text x="70.8" y="88" transform="rotate(-90 70.8 88)">GND</text>
<text x="75.9" y="88" transform="rotate(-90 75.9 88)">GND</text>
<text x="80.7" y="86">/OUT15</text>
<text x="92.7" y="84.9">23</text>
<text x="114.2" y="87.4">1</text>
<text x="114.2" y="90">4</text>
<text x="118.1" y="88.5">RED</text>
<text x="139" y="90">2</text>
<text x="173.2" y="84.9">5</text>
<text x="179" y="86">A3</text>
<text x="190.2" y="88" transform="rotate(-90 190.2 88)">GND</text>
<text x="195.2" y="88" transform="rotate(-90 195.2 88)">GND</text>
<text x="200.3" y="88" transform="rotate(-90 200.3 88)">GND</text>
<text x="205.1" y="86">/OUT15</text>
<text x="217.1" y="84.9">23</text>
<text x="238.7" y="87.4">1</text>
<text x="238.7" y="90">4</text>
<text x="242.5" y="88.5">RED</text>
<text x="263.4" y="90">2</text>
<text x="64.6" y="95" transform="rotate(-90 64.6 95)">10</text>
<text x="69.7" y="95" transform="rotate(-90 69.7 95)">19</text>
<text x="74.8" y="95" transform="rotate(-90 74.8 95)">24</text>
<text x="114.2" y="92.5">3</text>
<text x="118.1" y="91.1">GRN</text>
<text x="118.1" y="93.6">BLUE</text>
<text x="129.4" y="91.1">ANODE</text>
<text x="189" y="95" transform="rotate(-90 189 95)">10</text>
<text x="194.1" y="95" transform="rotate(-90 194.1 95)">19</text>
<text x="199.2" y="95" transform="rotate(-90 199.2 95)">24</text>
<text x="238.7" y="92.5">3</text>
<text x="242.5" y="91.1">GRN</text>
<text x="242.5" y="93.6">BLUE</text>
<text x="253.8" y="91.1">ANODE</text>
<text x="134.5" y="128.1">2</text>
<text x="138.4" y="129.2">GND SHDN</text>
<text x="151.7" y="128.1">4</text>
<text x="90.1" y="136.8">VLCD</text>
<text x="105.1" y="136.8">C3-</text>
<text x="134.5" y="135.7">3</text>
<text x="138.4" y="136.8">FB</text>
<text x="90.1" y="141.9">VB1+</text>
<text x="90.1" y="139.3">VB0+</text>
<text x="105.1" y="141.9">C1-</text>
<text x="105.1" y="139.3">C2-</text>
<text x="134.5" y="143.3">1</text>
<text x="151.7" y="143.3">5</text>
<text x="90.1" y="149.5">VDD</text>
<text x="90.1" y="147">VB0-</text>
<text x="90.1" y="144.4">VB1-</text>
<text x="138.4" y="144.4">SW</text>
<text x="145.5" y="144.4">VIN</text>
<text x="90.1" y="154.6">VSS2</text>
<text x="90.1" y="152">VDD2/3</text>
<text x="139.6" y="153.5">1</text>
<text x="146.6" y="153.5">2</text>
<text x="90.1" y="159.6">BM0</text>
<text x="90.1" y="157.1">VSS</text>
<text x="90.1" y="167.3">RST</text>
<text x="90.1" y="164.7">CS0/A2</text>
<text x="90.1" y="162.2">CD</text>
<text x="90.1" y="172.3">D3/SDA</text>
<text x="90.1" y="169.8">D6</text>
<text x="104.3" y="172.3">A2+</text>
<text x="104.3" y="169.8">A3+</text>
<text x="90.1" y="174.9">D0/SCK</text>
<text x="104.3" y="174.9">A1+</text>
</g>
<g font-size="1.8" fill="#505050">
<text x="68.5" y="30.9">3.3V</text>
<text x="192.9" y="30.9">3.3V</text>
<text x="81.2" y="44.6">GND</text>
<text x="205.6" y="44.6">GND</text>
<text x="30.2" y="50.3">~RESET/2.5A</text>
<text x="154.6" y="50.3">~RESET/2.5A</text>
<text x="33.7" y="57.9">SCL/2.5B</text>
<text x="158.1" y="57.9">SCL/2.5B</text>
<text x="33.4" y="63">SDA/2.5B</text>
<text x="157.8" y="63">SDA/2.5B</text>
<text x="151" y="66.9" transform="rotate(-90 151 66.9)">3.3V</text>
<text x="275.5" y="66.9" transform="rotate(-90 275.5 66.9)">3.3V</text>
<text x="68.5" y="105.6">GND</text>
<text x="192.9" y="105.6">GND</text>
<text x="81.2" y="114.7">3.3V</text>
<text x="138.2" y="124.6">CAT4238TD-GT3</text>
<text x="154.9" y="122.3">3.3V</text>
<text x="35.4" y="126.5">LCD_PWR_SW/1.3A</text>
<text x="85.5" y="128">Q2</text>
<text x="129.5" y="136">GND</text>
<text x="149.2" y="150">U1</text>
<text x="62.9" y="167.1">LCD_RESET/1.2A</text>
<text x="66" y="164.6">LCD_CS/1.2A</text>
<text x="69.9" y="162.1">CD/1.2A</text>
<text x="66.2" y="172.2">LCD_DATA/1.7A</text>
<text x="154.9" y="171.6">GND</text>
<text x="159.9" y="171.6">GND</text>
<text x="65.3" y="174.8">LCD_CLOCK/1.7A</text>
<text x="132" y="179.2">GND</text>
<text x="81.2" y="181.7">GND</text>
</g>
</svg>
